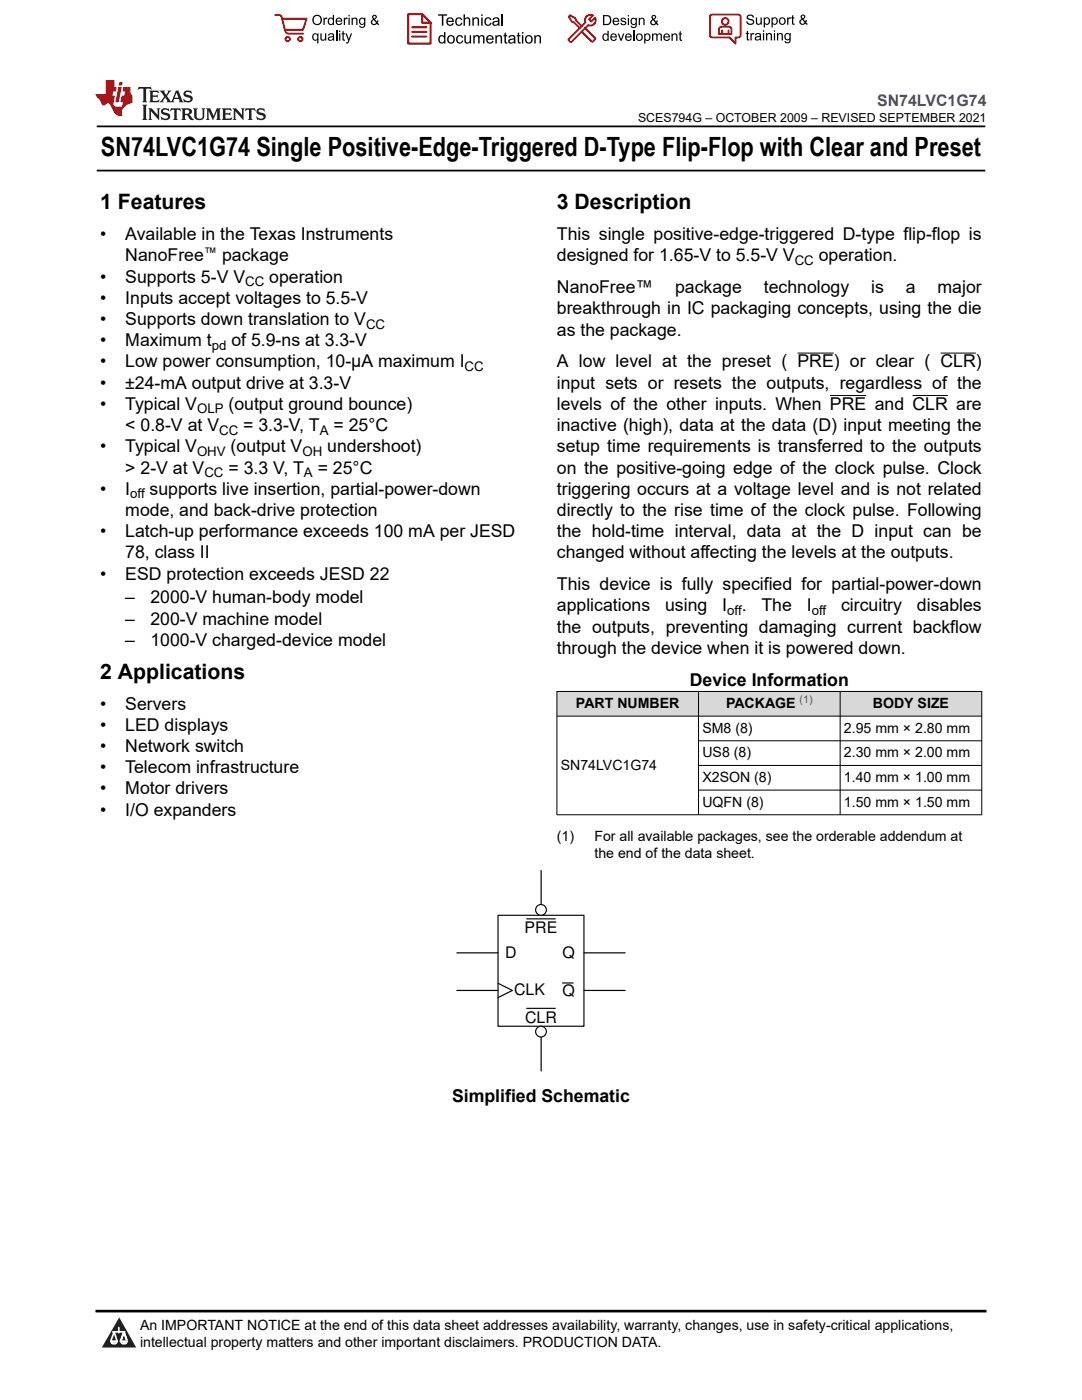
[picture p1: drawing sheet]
<svg xmlns="http://www.w3.org/2000/svg" width="216mm" height="279mm" viewBox="0 0 216 279" stroke-linecap="round" stroke-linejoin="round" font-family="sans-serif">
<path d="M19.3 25.2h177.3M19.3 34h177.3" fill="none" stroke="#000" stroke-width=".35"/>
<path d="M159.1 70.5h7.3M165.6 78.9h7.3M182.1 78.9h7M187.7 70.5h7" fill="none" stroke="#000" stroke-width=".2"/>
<g fill="#d8d8d8">
<path d="M111.1 138h84.8v4.9h-84.8z" fill-rule="evenodd"/>
<path d="M111.2 138.1h28.1v4.8h-28.1z" fill-rule="evenodd"/>
<path d="M139.4 138.1h28.2v4.8h-28.2z" fill-rule="evenodd"/>
<path d="M167.7 138.1h28.1v4.8h-28.1z" fill-rule="evenodd"/>
</g>
<path d="M111.1 138h84.9M111.1 137.9v24.8M139.4 137.9v24.8M167.6 137.9v24.8M195.9 137.9v24.8M111.1 142.9h84.9M139.4 147.8h56.6M139.4 152.8h56.6M139.4 157.7h56.6M111.1 162.6h84.9" fill="none" stroke="#000" stroke-width=".2"/>
<path d="M108 173.7v6.8M91.2 190.2h8.2M91.2 197.7h8.2M116.5 190.2h8.2M116.5 197.7h8.2M108 207v6.7" fill="none" stroke="#000" stroke-width=".24"/>
<path d="M99.4 182.7h17.1v22.1h-17.1zM105.1 183.4h5.7M112.2 196.2h2.2M105.1 201.2h5.7" fill="none" stroke="#000" stroke-width=".23"/>
<circle cx="107.9" cy="205.9" r="1.07" fill="#fff"/>
<circle cx="107.9" cy="205.9" r="1.07" fill="none" stroke="#000" stroke-width=".23"/>
<circle cx="107.9" cy="181.6" r="1.07" fill="#fff"/>
<circle cx="107.9" cy="181.6" r="1.07" fill="none" stroke="#000" stroke-width=".23"/>
<path d="M99.4 196.2l2.8 1.5-2.8 1.4" fill="none" stroke="#000" stroke-width=".24"/>
<path d="M0 0h215.9v23.8h-215.9z" fill-rule="evenodd" fill="#fff"/>
<path d="M27.7 17.4l-.2 .6 .5-.3h.6v.1v2.2l-.2 .4h1l-.2-.4v-2.2v-.1h.5l.5 .3-.1-.6zM29.8 18.1l.2 .4v1.5l-.2 .4h1.9l.1-.6a1.08 1.08 0 0 1-1.3 .2v-.7h.6l.4 .2v-.6l-.4 .2h-.6v-.6l.2-.1a1 1 0 0 1 1 .2l-.1-.5zM31.8 18.1l1 1.1-1 1.2h.9l-.2-.2 .4-.7 .5 .7-.2 .2h1.6l-.2-.2 .1-.4h1l.1 .4-.1 .2h.9l-.2-.3-.8-2h-.5l-1 2.2-.8-1.1 .9-1.1h-.8l.2 .2-.5 .7-.3-.7 .1-.2zM35.2 18.5l.4 1h-.8zM36.8 18.2a.65 .65 0 0 0-.2 .7 .65 .65 0 0 0 .6 .5l.7 .2 .1 .2a.79 .79 0 0 1-.7 .4 .79 .79 0 0 1-.7-.5l.1 .7 .2-.1a.93 .93 0 0 0 1.1 .1 .93 .93 0 0 0 .4-1 1.46 1.46 0 0 0-1.2-.6l-.1-.3a1.09 1.09 0 0 1 1.2 .2l-.2-.6-.1 .1-.6-.2zM28.4 20.9l.2 .4v2.3l-.2 .3h1l-.2-.3v-2.3l.2-.4zM29.6 21.6l.2 .4v1.6l-.2 .3h.8l-.3-.3v-1.4l1.7 1.8v-2l.2-.4h-.8l.2 .2 .1 1.1-1.2-1.3zM32.3 21.8a.65 .65 0 0 0-.2 .7 .65 .65 0 0 0 .7 .4l.6 .2 .1 .2a.79 .79 0 0 1-.7 .4 .79 .79 0 0 1-.7-.5l.1 .7 .2-.1a.93 .93 0 0 0 1.1 .1 .93 .93 0 0 0 .4-.9 1.46 1.46 0 0 0-1.2-.6l-.1-.4a1.09 1.09 0 0 1 1.2 .2l-.2-.6-.1 .1-.6-.1zM34.1 21.6l-.1 .7a.63 .63 0 0 1 .7-.4l.1 1.7-.3 .3h1l-.2-.3v-1.7a.66 .66 0 0 1 .8 .4l-.1-.7zM36.2 21.6l.2 .4v1.6l-.2 .3h.9l-.2-.2v-.7h.5l.1 .2a.79 .79 0 0 0 1.2 .6l-1-.9a.61 .61 0 0 0 .6-.6 .61 .61 0 0 0-.5-.6zM36.9 21.9h.2a.47 .47 0 0 1 .5 .1 .47 .47 0 0 1 .1 .5l-.2 .2h-.6zM38.5 21.6l.2 .2a2.27 2.27 0 0 0 .4 2 1.04 1.04 0 0 0 1.7-.7v-1.3l.2-.2h-.8l.2 .4v1.1a.6 .6 0 0 1-.6 .6 .6 .6 0 0 1-.6-.6v-1.1l.3-.4zM41.1 21.6l.2 .4v1.6l-.2 .3h.7l-.2-.3v-1.5l.9 1.9 .8-1.9v1.5l-.2 .3h1l-.3-.3v-1.6l.3-.4h-.8l-.7 1.5-.7-1.5zM44.3 21.6l.2 .4v1.6l-.2 .3h1.9l.1-.5a1.09 1.09 0 0 1-1.3 .1v-.6h.6l.4 .1v-.6l-.4 .2h-.6v-.6l.2-.1a1.01 1.01 0 0 1 1 .3l-.1-.6zM46.4 21.6l.3 .4v1.6l-.3 .3h.8l-.2-.3v-1.4l1.6 1.8v-2l.2-.4h-.7l.2 .2v1.1l-1.2-1.3zM49 21.6l-.1 .7a.63 .63 0 0 1 .8-.4v1.7l-.3 .3h1l-.2-.3v-1.7a.66 .66 0 0 1 .8 .4l-.1-.7zM51.4 21.8a.65 .65 0 0 0-.2 .7 .65 .65 0 0 0 .6 .4l.6 .2 .2 .2a.79 .79 0 0 1-.8 .4 .79 .79 0 0 1-.6-.5l.1 .7 .2-.1a.93 .93 0 0 0 1 .1 .93 .93 0 0 0 .5-.9 1.46 1.46 0 0 0-1.3-.6l-.1-.4a1.09 1.09 0 0 1 1.3 .2l-.2-.6-.2 .1-.5-.1z" fill="#231f20"/>
<path d="M21.1 16v2.8h-2.1l.1 .3 .9 1a.95 .95 0 0 0 .9 .9 .59 .59 0 0 1 .6-.4 .59 .59 0 0 1 .5 .4l.4 .8a1.59 1.59 0 0 0 2.1 1.3 1.61 1.61 0 0 1 1-2.2l1-.4-.1-1.5a1.59 1.59 0 0 1-.4-1.6h-1.4l-.2 .9h.5l-.1 .8h-.5l-.2 1v.2l.4 .1-.2 .9h-.6a.73 .73 0 0 1-1.1-.7l.3-1.5h-.5l.2-.8h.5l.2-.9h-.5v-1.4zM23.6 17.4l-.6 3h.7l.6-3zM23.8 16.4l-.1 .7h.7l.1-.7z" fill="#ed1c24"/>
<g fill="#000">
<path d="M62.3 4a1 1 0 0 1 2 0 1 1 0 0 1-2 0zM62.8 3.4a.78 .78 0 0 0-.1 1.1 .78 .78 0 0 0 1.1 .1 .78 .78 0 0 0 .1-1.1 .78 .78 0 0 0-1.1-.1z" fill-rule="evenodd"/>
<path d="M62.5 6.8l.4-.2 .4 .3v-.2h.2v2h-.2v-.7a.68 .68 0 0 1-.9-.1 .68 .68 0 0 1 0-.9zM62.6 7a.51 .51 0 0 0-.1 .6 .51 .51 0 0 0 .7 .2 .51 .51 0 0 0 .1-.7 .51 .51 0 0 0-.7-.1z" fill-rule="evenodd"/>
<path d="M64.5 3.5h.3v.3l.1-.3h.3l.1 .1-.1 .2a.32 .32 0 0 0-.3 0 .32 .32 0 0 0-.1 .4v.8h-.3z" fill-rule="evenodd"/>
<path d="M63.9 6.7h.3v.8a.36 .36 0 0 0 .3 .4 .36 .36 0 0 0 .4-.5v-.7h.2v1.4h-.2v-.2a.51 .51 0 0 1-.6 .2 .51 .51 0 0 1-.4-.5z" fill-rule="evenodd"/>
<path d="M65.6 3.7l.4-.2 .4 .2v-.7h.3v2h-.3v-.2a.7 .7 0 0 1-1-.1 .7 .7 0 0 1 .2-1zM65.8 3.8a.51 .51 0 0 0-.1 .7 .51 .51 0 0 0 .6 .2 .51 .51 0 0 0 .1-.7 .51 .51 0 0 0-.6-.2z" fill-rule="evenodd"/>
<path d="M65.6 6.8a.66 .66 0 0 1 .8-.1 .66 .66 0 0 1 .3 .8v.6h-.2l-.1-.2a.52 .52 0 0 1-.7 .2 .52 .52 0 0 1-.2-.6l.3-.2a.42 .42 0 0 0 .6-.3l-.3-.2-.3 .1-.1 .2h-.3zM65.7 7.6a.35 .35 0 0 0 .3 .4 .35 .35 0 0 0 .4-.4v-.2z" fill-rule="evenodd"/>
<path d="M67.7 6.1h.2v.3h-.2zM67.7 6.7h.2v1.4h-.2z" fill-rule="evenodd"/>
<path d="M67.1 3.7a.68 .68 0 0 1 .9-.1 .68 .68 0 0 1 .3 .7h-1.1a.42 .42 0 0 0 .3 .5 .42 .42 0 0 0 .5-.3h.3a.73 .73 0 0 1-1.1 .4 .73 .73 0 0 1-.1-1.2zM67.4 3.8l-.2 .3h.8l-.2-.4z" fill-rule="evenodd"/>
<path d="M68.6 3.5h.2v.3l.2-.3h.3l.1 .1-.1 .2a.32 .32 0 0 0-.4 0 .32 .32 0 0 0-.1 .4v.8h-.2z" fill-rule="evenodd"/>
<path d="M68.3 6.3l.3-.1v.5h.2v.1h-.2v.9l.3 .4a.36 .36 0 0 1-.4 0 .36 .36 0 0 1-.2-.4v-.9h-.1v-.1h.1z" fill-rule="evenodd"/>
<path d="M68.9 6.7h.3l.4 1.1 .4-1.1h.3l-.6 1.4a.51 .51 0 0 1-.6 .6l-.1-.3h.3l.2-.3z" fill-rule="evenodd"/>
<path d="M69.5 3h.3v.3h-.3zM69.5 3.5h.3v1.5h-.3z" fill-rule="evenodd"/>
<path d="M70.2 3.5h.2v.2a.52 .52 0 0 1 .6-.2 .52 .52 0 0 1 .3 .6v.9h-.2v-.9a.34 .34 0 0 0-.3-.4 .34 .34 0 0 0-.4 .3v1h-.2z" fill-rule="evenodd"/>
<path d="M71.8 3.7l.4-.2 .5 .2v-.2h.2v1.3a.64 .64 0 0 1-.5 .8 .64 .64 0 0 1-.7-.5h.2a.41 .41 0 0 0 .5 .2 .41 .41 0 0 0 .2-.5 .69 .69 0 0 1-.9-.1 .69 .69 0 0 1 .1-1zM72 3.8a.5 .5 0 0 0-.1 .7 .5 .5 0 0 0 .7 .1 .5 .5 0 0 0 .1-.6 .5 .5 0 0 0-.7-.2z" fill-rule="evenodd"/>
<path d="M74.4 3.1a.47 .47 0 0 1 .7 .1 .47 .47 0 0 1-.3 .7l.4 .4 .1-.3 .2 .1-.1 .4 .3 .3-.2 .2-.3-.3a.63 .63 0 0 1-1 .1 .63 .63 0 0 1 .3-1l-.3-.4zM74.5 3.4a.27 .27 0 0 0 .5 0 .27 .27 0 0 0-.5 0zM74.4 4.1a.4 .4 0 0 0 0 .6 .4 .4 0 0 0 .6-.1l-.4-.6z" fill-rule="evenodd"/>
<path d="M87.4 2.9h1.8v.2h-.7v2h-.3v-2h-.8z" fill-rule="evenodd"/>
<path d="M87.6 7.2l.5-.2 .5 .2v-.8h.3v2.3h-.3v-.2a.76 .76 0 0 1-1-.1 .76 .76 0 0 1-.1-1zM87.9 7.4a.58 .58 0 0 0-.2 .7 .58 .58 0 0 0 .8 .2 .58 .58 0 0 0 .1-.7 .58 .58 0 0 0-.7-.2z" fill-rule="evenodd"/>
<path d="M89.5 7.2a.81 .81 0 0 1 1.1 .1 .81 .81 0 0 1-.2 1.2 .81 .81 0 0 1-1.1-.2l-.1-.7zM89.6 7.4a.57 .57 0 0 0 0 .8 .57 .57 0 0 0 .8 0 .57 .57 0 0 0 0-.7 .57 .57 0 0 0-.8-.1z" fill-rule="evenodd"/>
<path d="M89.3 3.7a.77 .77 0 0 1 .9-.2 .77 .77 0 0 1 .4 .9h-1.3a.48 .48 0 0 0 .4 .5 .48 .48 0 0 0 .6-.3h.3a.83 .83 0 0 1-1.3 .4 .83 .83 0 0 1 0-1.3zM89.5 3.8l-.2 .4h1l-.3-.5z" fill-rule="evenodd"/>
<path d="M91 3.7a.7 .7 0 0 1 1.2 .3h-.2a.45 .45 0 0 0-.6-.3 .45 .45 0 0 0-.3 .6 .45 .45 0 0 0 .3 .6 .45 .45 0 0 0 .6-.4l.3 .1a.76 .76 0 0 1-1.1 .5 .76 .76 0 0 1-.3-1.1z" fill-rule="evenodd"/>
<path d="M91.2 7.2a.7 .7 0 0 1 1.2 .3l-.3 .1a.45 .45 0 0 0-.5-.4 .45 .45 0 0 0-.3 .7 .45 .45 0 0 0 .3 .6 .45 .45 0 0 0 .6-.4h.2a.76 .76 0 0 1-1 .5 .76 .76 0 0 1-.4-1.1z" fill-rule="evenodd"/>
<path d="M92.5 2.9h.3v.8a.59 .59 0 0 1 .7-.2 .59 .59 0 0 1 .3 .6v1h-.2v-1a.4 .4 0 0 0-.5-.4 .4 .4 0 0 0-.3 .5v.9h-.3z" fill-rule="evenodd"/>
<path d="M92.7 7h.2v.9a.41 .41 0 0 0 .5 .6 .41 .41 0 0 0 .3-.6v-.9h.3v1.7h-.3v-.3a.58 .58 0 0 1-.7 .3 .58 .58 0 0 1-.3-.7z" fill-rule="evenodd"/>
<path d="M94.3 3.5h.2v.2a.59 .59 0 0 1 .7-.2 .59 .59 0 0 1 .4 .6v1h-.3v-1a.41 .41 0 0 0-.4-.4 .41 .41 0 0 0-.4 .5v.9h-.2z" fill-rule="evenodd"/>
<path d="M94.4 7h.3v.3a.56 .56 0 0 1 1 0 .54 .54 0 0 1 .6-.3 .54 .54 0 0 1 .4 .5v1.2h-.3v-1.1a.34 .34 0 0 0-.3-.4 .34 .34 0 0 0-.4 .3v1.2h-.3v-1.1a.38 .38 0 0 0-.5-.3 .38 .38 0 0 0-.2 .5v.9h-.3z" fill-rule="evenodd"/>
<path d="M96 2.9h.3v.3h-.3zM96 3.5h.3v1.6h-.3z" fill-rule="evenodd"/>
<path d="M96.8 3.7a.7 .7 0 0 1 1.3 .3h-.3a.45 .45 0 0 0-.6-.3 .45 .45 0 0 0-.3 .6 .45 .45 0 0 0 .3 .6 .45 .45 0 0 0 .6-.4l.3 .1a.76 .76 0 0 1-1.1 .5 .76 .76 0 0 1-.3-1.1z" fill-rule="evenodd"/>
<path d="M97.2 7.2a.77 .77 0 0 1 .9-.1 .77 .77 0 0 1 .4 .8h-1.2a.48 .48 0 0 0 .3 .6 .48 .48 0 0 0 .6-.4l.3 .1a.83 .83 0 0 1-1.3 .3 .83 .83 0 0 1 0-1.3zM97.4 7.4l-.1 .3h.9l-.2-.4z" fill-rule="evenodd"/>
<path d="M98.8 7h.3v.3a.59 .59 0 0 1 .7-.3 .59 .59 0 0 1 .4 .7v1h-.3v-1a.41 .41 0 0 0-.5-.5 .41 .41 0 0 0-.3 .6v.9h-.3z" fill-rule="evenodd"/>
<path d="M98.4 3.7a.74 .74 0 0 1 1-.2 .74 .74 0 0 1 .3 .9v.7h-.3v-.2a.59 .59 0 0 1-.8 .3 .59 .59 0 0 1-.3-.8l1.1-.3a.42 .42 0 0 0-.4-.4 .42 .42 0 0 0-.5 .3h-.2zM98.6 4.5a.36 .36 0 0 0 .2 .5 .36 .36 0 0 0 .5-.2l.1-.5z" fill-rule="evenodd"/>
<path d="M100.7 6.6l.2-.1v.5h.3v.2h-.3v1l.1 .2h.2l.1 .3a.41 .41 0 0 1-.5-.1 .41 .41 0 0 1-.1-.4v-1h-.2v-.2h.2z" fill-rule="evenodd"/>
<path d="M101.6 7.2a.74 .74 0 0 1 .9-.2 .74 .74 0 0 1 .3 1l.1 .7h-.3v-.2a.59 .59 0 0 1-.8 .2 .59 .59 0 0 1-.3-.8l1-.3a.42 .42 0 0 0-.3-.4 .42 .42 0 0 0-.5 .3h-.3zM101.8 8.1a.36 .36 0 0 0 .1 .5 .36 .36 0 0 0 .5-.3l.2-.4z" fill-rule="evenodd"/>
<path d="M103.3 6.6l.3-.1v.5h.3v.2h-.3v1l.1 .2h.2v.3a.41 .41 0 0 1-.5-.1 .41 .41 0 0 1-.1-.4v-1h-.2v-.2h.2z" fill-rule="evenodd"/>
<path d="M104.1 6.4h.3v.3h-.3zM104.1 7h.3v1.7h-.3z" fill-rule="evenodd"/>
<path d="M105 7.2a.81 .81 0 0 1 1.1 .1 .81 .81 0 0 1-.1 1.2 .81 .81 0 0 1-1.2-.2v-.7zM105.2 7.4a.57 .57 0 0 0-.1 .8 .57 .57 0 0 0 .8 0 .57 .57 0 0 0 0-.7 .57 .57 0 0 0-.7-.1z" fill-rule="evenodd"/>
<path d="M106.6 7h.3v.3a.59 .59 0 0 1 .7-.3 .59 .59 0 0 1 .4 .7v1h-.3v-1a.41 .41 0 0 0-.5-.5 .41 .41 0 0 0-.3 .6v.9h-.3z" fill-rule="evenodd"/>
<path d="M120.3 3h.7a1 1 0 0 1 1 1 1 1 0 0 1-1 1h-.7zM120.6 3.2v1.6h.4a.77 .77 0 0 0 .7-.8 .77 .77 0 0 0-.7-.8z" fill-rule="evenodd"/>
<path d="M120.4 6.9l.4-.2 .4 .2v-.8h.3v2h-.3v-.1a.7 .7 0 0 1-.9-.2 .7 .7 0 0 1 .1-.9zM120.6 7a.51 .51 0 0 0-.1 .7 .51 .51 0 0 0 .6 .1 .51 .51 0 0 0 .1-.6 .51 .51 0 0 0-.6-.2z" fill-rule="evenodd"/>
<path d="M122 6.9a.68 .68 0 0 1 .8-.2 .68 .68 0 0 1 .3 .8h-1.1a.42 .42 0 0 0 .3 .5 .42 .42 0 0 0 .5-.3h.3a.73 .73 0 0 1-1.1 .3 .73 .73 0 0 1 0-1.1zM122.2 7l-.2 .3h.8l-.2-.4z" fill-rule="evenodd"/>
<path d="M122.4 3.7a.68 .68 0 0 1 .8-.1 .68 .68 0 0 1 .4 .8h-1.1a.42 .42 0 0 0 .3 .4 .42 .42 0 0 0 .5-.3l.3 .1a.73 .73 0 0 1-1.2 .3 .73 .73 0 0 1 0-1.2zM122.6 3.8l-.1 .3h.8l-.2-.3z" fill-rule="evenodd"/>
<path d="M123.9 3.7l.1-.1a.62 .62 0 0 1 .9 .3l-.2 .1a.29 .29 0 0 0-.3-.3 .29 .29 0 0 0-.3 .3l.1 .1a.58 .58 0 0 1 .6 .1 .58 .58 0 0 1 .1 .6 .67 .67 0 0 1-1.1-.2l.2-.1a.33 .33 0 0 0 .4 .4 .33 .33 0 0 0 .3-.4 .71 .71 0 0 1-.9-.6z" fill-rule="evenodd"/>
<path d="M123.3 6.7h.2l.4 1.2 .4-1.2h.3l-.6 1.4h-.2z" fill-rule="evenodd"/>
<path d="M125.3 3h.2v.3h-.2zM125.3 3.6h.2v1.4h-.2z" fill-rule="evenodd"/>
<path d="M124.9 6.9a.68 .68 0 0 1 .8-.2 .68 .68 0 0 1 .4 .8h-1.1a.42 .42 0 0 0 .3 .5 .42 .42 0 0 0 .5-.3h.3a.73 .73 0 0 1-1.2 .3 .73 .73 0 0 1 0-1.1zM125.1 7l-.1 .3h.8l-.2-.4z" fill-rule="evenodd"/>
<path d="M126 3.7l.4-.2 .4 .2v-.1h.3v1.2a.64 .64 0 0 1-.5 .8 .64 .64 0 0 1-.8-.5l.3 .1a.41 .41 0 0 0 .5 .2 .41 .41 0 0 0 .2-.6 .69 .69 0 0 1-.9-.1 .69 .69 0 0 1 .1-1zM126.2 3.9a.5 .5 0 0 0-.1 .6 .5 .5 0 0 0 .6 .2 .5 .5 0 0 0 .2-.7 .5 .5 0 0 0-.7-.1z" fill-rule="evenodd"/>
<path d="M126.9 7.4a.73 .73 0 0 1 1.4 0 .73 .73 0 0 1-1.4 0zM127.3 7a.5 .5 0 0 0-.1 .7 .5 .5 0 0 0 .7 0 .5 .5 0 0 0 0-.6 .5 .5 0 0 0-.6-.1z" fill-rule="evenodd"/>
<path d="M127.5 3.6h.2v.2a.52 .52 0 0 1 .6-.3 .52 .52 0 0 1 .3 .6v.9h-.2v-.9a.34 .34 0 0 0-.3-.4 .34 .34 0 0 0-.4 .3v1h-.2z" fill-rule="evenodd"/>
<path d="M128.5 6.7h.3v.2a.67 .67 0 0 1 .9 0 .67 .67 0 0 1 0 .9 .55 .55 0 0 1-.9 .2v.7h-.3zM128.9 7a.5 .5 0 0 0-.1 .7 .5 .5 0 0 0 .6 .1 .5 .5 0 0 0 .2-.6 .5 .5 0 0 0-.7-.2z" fill-rule="evenodd"/>
<path d="M130.1 6.7h.2v.2a.49 .49 0 0 1 .9 0l.4-.2a.42 .42 0 0 1 .5 .4v1h-.3v-.9a.3 .3 0 0 0-.2-.3 .3 .3 0 0 0-.4 .2v1h-.2v-.9a.33 .33 0 0 0-.5-.3 .33 .33 0 0 0-.2 .5v.7h-.2z" fill-rule="evenodd"/>
<path d="M130.1 3.1a.47 .47 0 0 1 .8 .1 .47 .47 0 0 1-.3 .7l.3 .4 .1-.2h.3l-.2 .5 .3 .3-.2 .2-.3-.3a.63 .63 0 0 1-1 .1 .63 .63 0 0 1 .3-1l-.2-.5zM130.2 3.5a.27 .27 0 0 0 .5 0 .27 .27 0 0 0-.5 0zM130.2 4.1a.4 .4 0 0 0 0 .7 .4 .4 0 0 0 .6-.2l-.5-.6z" fill-rule="evenodd"/>
<path d="M132.5 6.9a.68 .68 0 0 1 .9-.2 .68 .68 0 0 1 .3 .8h-1.1a.42 .42 0 0 0 .3 .5 .42 .42 0 0 0 .5-.3h.3a.73 .73 0 0 1-1.1 .3 .73 .73 0 0 1-.1-1.1zM132.7 7l-.1 .3h.8l-.2-.4z" fill-rule="evenodd"/>
<path d="M134 6.7h.2v.2a.52 .52 0 0 1 .6-.2 .52 .52 0 0 1 .4 .6v.8h-.3v-.8a.34 .34 0 0 0-.2-.4 .34 .34 0 0 0-.4 .2l-.1 1h-.2z" fill-rule="evenodd"/>
<path d="M135.6 6.3l.2-.1v.5h.3v.2h-.3v.8l.3 .4a.36 .36 0 0 1-.4 0 .36 .36 0 0 1-.1-.4v-.8h-.2v-.2h.2z" fill-rule="evenodd"/>
<path d="M149.2 3a.8 .8 0 0 1 1.2 .5h-.2a.44 .44 0 0 0-.5-.4 .44 .44 0 0 0-.4 .5l.2 .1a.9 .9 0 0 1 1 .8 .84 .84 0 0 1-.9 .5 .84 .84 0 0 1-.7-.7h.3a.52 .52 0 0 0 .5 .5 .52 .52 0 0 0 .5-.6l-.2-.1a.85 .85 0 0 1-1-.8z" fill-rule="evenodd"/>
<path d="M149 6.3l.3-.2v.5h.2v.2h-.2v.9l.2 .4a.36 .36 0 0 1-.4-.1 .36 .36 0 0 1-.1-.4v-.8h-.2v-.2h.2z" fill-rule="evenodd"/>
<path d="M149.7 6.6h.3v.2l.1-.2h.3l.1 .1-.1 .2a.32 .32 0 0 0-.3 0 .32 .32 0 0 0-.1 .4v.8h-.3z" fill-rule="evenodd"/>
<path d="M150.7 6.8a.66 .66 0 0 1 .9-.2 .66 .66 0 0 1 .3 .9v.6h-.2l-.1-.2a.52 .52 0 0 1-.7 .2 .52 .52 0 0 1-.2-.7l.2-.1a.42 .42 0 0 0 .7-.3l-.3-.2h-.3l-.1 .3-.3-.1zM150.9 7.5a.35 .35 0 0 0 .3 .5 .35 .35 0 0 0 .4-.4v-.3z" fill-rule="evenodd"/>
<path d="M150.8 3.5h.3v.8a.36 .36 0 0 0 .3 .5 .36 .36 0 0 0 .4-.5v-.8h.2v1.4h-.2v-.2a.51 .51 0 0 1-.6 .3 .51 .51 0 0 1-.4-.6z" fill-rule="evenodd"/>
<path d="M152.2 6.1h.3v.2h-.3zM152.2 6.6h.3v1.5h-.3z" fill-rule="evenodd"/>
<path d="M152.4 3.5h.2v.2a.67 .67 0 0 1 .9 0 .67 .67 0 0 1 .1 .9 .55 .55 0 0 1-1 .2v.7h-.2zM152.7 3.8a.5 .5 0 0 0-.1 .7 .5 .5 0 0 0 .7 .1 .5 .5 0 0 0 .1-.6 .5 .5 0 0 0-.7-.2z" fill-rule="evenodd"/>
<path d="M152.9 6.6h.2v.2a.52 .52 0 0 1 .6-.2 .52 .52 0 0 1 .3 .6v.9h-.2v-.9a.34 .34 0 0 0-.3-.4 .34 .34 0 0 0-.4 .2v1.1h-.2z" fill-rule="evenodd"/>
<path d="M153.9 3.5h.3v.2a.67 .67 0 0 1 .9 0 .67 .67 0 0 1 0 .9 .55 .55 0 0 1-.9 .2v.7h-.3zM154.3 3.8a.5 .5 0 0 0-.1 .7 .5 .5 0 0 0 .6 .1 .5 .5 0 0 0 .2-.6 .5 .5 0 0 0-.7-.2z" fill-rule="evenodd"/>
<path d="M154.4 6.1h.3v.2h-.3zM154.4 6.6h.3v1.5h-.3z" fill-rule="evenodd"/>
<path d="M155 6.6h.3v.2a.52 .52 0 0 1 .6-.2 .52 .52 0 0 1 .3 .6v.9h-.2v-.9a.34 .34 0 0 0-.3-.4 .34 .34 0 0 0-.4 .2v1.1h-.3z" fill-rule="evenodd"/>
<path d="M155.4 4.2a.75 .75 0 0 1 1.5 0 .75 .75 0 0 1-1.5 0zM155.8 3.8a.5 .5 0 0 0-.1 .7 .5 .5 0 0 0 .8 0 .5 .5 0 0 0 0-.7 .5 .5 0 0 0-.7 0z" fill-rule="evenodd"/>
<path d="M156.7 6.8l.4-.2 .5 .2v-.2h.2v1.3a.64 .64 0 0 1-.5 .7 .64 .64 0 0 1-.8-.4h.3a.41 .41 0 0 0 .5 .2 .41 .41 0 0 0 .2-.5 .69 .69 0 0 1-.9-.1 .69 .69 0 0 1 .1-1zM156.9 6.9a.5 .5 0 0 0-.1 .7 .5 .5 0 0 0 .6 .1 .5 .5 0 0 0 .2-.7 .5 .5 0 0 0-.7-.1z" fill-rule="evenodd"/>
<path d="M157.1 3.5h.2v.2l.1-.2h.3h.2l-.1 .3a.32 .32 0 0 0-.4 0 .32 .32 0 0 0-.1 .4v.7h-.2z" fill-rule="evenodd"/>
<path d="M158 3.1l.3-.1v.5h.2v.2h-.2v.8l.3 .4a.36 .36 0 0 1-.4 0 .36 .36 0 0 1-.2-.4v-.8h-.1v-.2h.1z" fill-rule="evenodd"/>
<path d="M159.9 3a.47 .47 0 0 1 .7 .1 .47 .47 0 0 1-.3 .7l.4 .5 .1-.3h.2l-.1 .5 .3 .3-.2 .2-.3-.3a.63 .63 0 0 1-1 .1 .63 .63 0 0 1 .3-1l-.3-.5zM160 3.4a.27 .27 0 0 0 .5 0 .27 .27 0 0 0-.5 0zM159.9 4.1a.4 .4 0 0 0 0 .6 .4 .4 0 0 0 .6-.2l-.4-.6z" fill-rule="evenodd"/>
</g>
<path d="M67.2 6.1v2M126.5 6.1v2" fill="none" stroke="#000" stroke-width=".25"/>
<g fill="none" stroke="#de0000" stroke-width=".37">
<path d="M54.9 3h.9a1.19 1.19 0 0 1 .6 1.2l.6 2.1a.85 .85 0 0 0 1 .4h2.5M56.3 3.7h4.9l-.7 2.2h-3.6M116.1 5.2l-1.2-1.1-.1-.5-1-.6-.3 .3 .6 1 .5 .2 1.1 1.1M116.8 5.6l1.9 2v.3l-.4 .4h-.3l-1.9-2zM116.8 5.6l.6-.6a1.07 1.07 0 0 0 1.2-.2 1.07 1.07 0 0 0 .1-1.3l-.7 .8-.5-.4 .8-.8a1.07 1.07 0 0 0-1.2 .2 1.07 1.07 0 0 0-.3 1.2l-3.3 3.3v.3l.3 .3h.2l2.1-2.1M141.7 3.1l.4-.2h5.3l.3 .2 .1 3.9-.2 .4-.8 .1v1.2l-1.3-1.2h-3.4l-.4-.2zM143.5 5.6l.5-.3 1.7 .1 .2 .5v.9h-2.4zM144 6.1v.7M145.4 6.1v.7"/>
<circle cx="57.4" cy="7.8" r=".44"/>
<circle cx="59.9" cy="7.8" r=".44"/>
<circle cx="144.7" cy="4.3" r=".67"/>
</g>
<path d="M100.2 2.9v2.2" fill="none" stroke="#000" stroke-width=".28"/>
<path d="M81.4 2.8h2.8v1.7h1.7v4.2h-4.5zM82.3 6.4h2.8M82.3 5.4h2.8M82.3 7.3h2.8M84.2 2.8l1.7 1.7" fill="none" stroke="#de0000" stroke-width=".42"/>
<path d="M0 261.4h215.9v18h-215.9z" fill-rule="evenodd" fill="#fff"/>
<path d="M23.8 262.9l3.4 6h-6.9z" fill="#231f20"/>
<path d="M22.1 267.7h1.3l-.4 .5h-.3a.55 .55 0 0 1-.6-.5z" fill-rule="evenodd" fill="#fff"/>
<path d="M22.1 267.7h1.3l-.4 .5h-.3a.55 .55 0 0 1-.6-.5z" fill="none" stroke="#231f20" stroke-width=".34"/>
<path d="M22.1 267.7h1.3l-.4 .5h-.5zM22.6 265.8h.1M22.6 265.8h2.3zM23.7 265.9h.1M23.7 264.9v1zM24 267.7h.1" fill="none" stroke="#fff" stroke-width=".34"/>
<path d="M24.7 265.8l-.7 1.9z" fill="#fff"/>
<path d="M24.7 265.8l-.7 1.9z" fill="none" stroke="#fff" stroke-width=".34"/>
<path d="M24.7 265.8l.7 1.9z" fill="#fff"/>
<path d="M24.7 265.8l.7 1.9zM25.3 267.7h.1" fill="none" stroke="#fff" stroke-width=".34"/>
<path d="M22.8 265.8l-.7 1.9z" fill="#fff"/>
<path d="M22.8 265.8l-.7 1.9z" fill="none" stroke="#fff" stroke-width=".34"/>
<path d="M22.8 265.8l.6 1.9z" fill="#fff"/>
<path d="M22.8 265.8l.6 1.9z" fill="none" stroke="#fff" stroke-width=".34"/>
<path d="M24.1 267.7h1.3a.65 .65 0 0 1-.6 .5 .65 .65 0 0 1-.7-.5z" fill-rule="evenodd" fill="#fff"/>
<path d="M24.1 267.7h1.3a.65 .65 0 0 1-.6 .5 .65 .65 0 0 1-.7-.5z" fill="none" stroke="#231f20" stroke-width=".34"/>
<path d="M24 267.7h.1M24.1 267.7h1.3l-.4 .5h-.5z" fill="none" stroke="#fff" stroke-width=".34"/>
<path d="M19 261.7h177.8" fill="none" stroke="#000" stroke-width=".53"/>
<text font-size="5.3" x="20.1" y="31.2">SN74LVC1G74 Single Positive-Edge-Triggered D-Type Flip-Flop with Clear and Preset</text>
<g font-size="4.2">
<text x="20" y="41.8">1 Features</text>
<text x="111.1" y="41.8">3 Description</text>
<text x="20" y="135.5">2 Applications</text>
</g>
<g font-size="3.5">
<text x="20" y="47.9">•</text>
<text x="25" y="47.9">Available in the Texas Instruments</text>
<text x="111.1" y="47.9">This single positive-edge-triggered D-type flip-flop is</text>
<text x="25" y="52.2">NanoFree</text>
<text x="44.3" y="52.2">package</text>
<text x="111.1" y="52.2">designed for 1.65-V to 5.5-V V</text>
<text x="163.4" y="52.2">operation.</text>
<text x="20" y="56.4">•</text>
<text x="25" y="56.4">Supports 5-V V</text>
<text x="53.7" y="56.4">operation</text>
<text x="111.1" y="58.5">NanoFree™</text>
<text x="134.7" y="58.5">package</text>
<text x="152.4" y="58.5">technology</text>
<text x="173.8" y="58.5">is</text>
<text x="180.8" y="58.5">a</text>
<text x="187.1" y="58.5">major</text>
<text x="20" y="60.6">•</text>
<text x="20" y="64.9">•</text>
<text x="25" y="60.6">Inputs accept voltages to 5.5-V</text>
<text x="25" y="64.9">Supports down translation to V</text>
<text x="111.1" y="62.8">breakthrough in IC packaging concepts, using the die</text>
<text x="20" y="69.1">•</text>
<text x="25" y="69.1">Maximum t</text>
<text x="46.2" y="69.1">of 5.9-ns at 3.3-V</text>
<text x="111.1" y="67">as the package.</text>
<text x="20" y="77.6">•</text>
<text x="20" y="73.3">•</text>
<text x="25" y="77.6">±24-mA output drive at 3.3-V</text>
<text x="25" y="73.3">Low power consumption, 10-µA maximum I</text>
<text x="111.1" y="77.6">input sets or resets the outputs, regardless of the</text>
<text x="111.1" y="73.3">A low level at the preset ( PRE) or clear ( CLR)</text>
<text x="20" y="81.8">•</text>
<text x="25" y="81.8">Typical V</text>
<text x="45.6" y="81.8">(output ground bounce)</text>
<text x="111.1" y="81.8">levels of the other inputs. When PRE and CLR are</text>
<text x="25" y="86">&lt; 0.8-V at V</text>
<text x="48.5" y="86">= 3.3-V, T</text>
<text x="66.5" y="86">= 25°C</text>
<text x="111.1" y="86">inactive (high), data at the data (D) input meeting the</text>
<text x="20" y="90.3">•</text>
<text x="25" y="90.3">Typical V</text>
<text x="25" y="94.5">&gt; 2-V at V</text>
<text x="45.6" y="94.5">= 3.3 V, T</text>
<text x="46" y="90.3">(output V</text>
<text x="63.4" y="94.5">= 25°C</text>
<text x="65.3" y="90.3">undershoot)</text>
<text x="111.1" y="90.3">setup time requirements is transferred to the outputs</text>
<text x="111.1" y="94.5">on the positive-going edge of the clock pulse. Clock</text>
<text x="20" y="98.7">•</text>
<text x="25" y="98.7">I</text>
<text x="29.9" y="98.7">supports live insertion, partial-power-down</text>
<text x="111.1" y="98.7">triggering occurs at a voltage level and is not related</text>
<text x="20" y="107.2">•</text>
<text x="25" y="103">mode, and back-drive protection</text>
<text x="25" y="107.2">Latch-up performance exceeds 100 mA per JESD</text>
<text x="111.1" y="103">directly to the rise time of the clock pulse. Following</text>
<text x="111.1" y="107.2">the hold-time interval, data at the D input can be</text>
<text x="25" y="111.4">78, class II</text>
<text x="111.1" y="111.4">changed without affecting the levels at the outputs.</text>
<text x="20" y="115.7">•</text>
<text x="25" y="115.7">ESD protection exceeds JESD 22</text>
<text x="111.1" y="117.8">This device is fully specified for partial-power-down</text>
<text x="25" y="120.4">–</text>
<text x="25" y="124.7">–</text>
<text x="30" y="120.4">2000-V human-body model</text>
<text x="30" y="124.7">200-V machine model</text>
<text x="111.1" y="122">applications</text>
<text x="132.7" y="122">using</text>
<text x="144.1" y="122">I</text>
<text x="148" y="122">.</text>
<text x="152" y="122">The</text>
<text x="161" y="122">I</text>
<text x="167.8" y="122">circuitry</text>
<text x="183" y="122">disables</text>
<text x="25" y="128.9">–</text>
<text x="30" y="128.9">1000-V charged-device model</text>
<text x="111.1" y="126.3">the outputs, preventing damaging current backflow</text>
<text x="111.1" y="130.5">through the device when it is powered down.</text>
<text x="137.6" y="136.8">Device Information</text>
<text x="20" y="141.6">•</text>
<text x="25" y="141.6">Servers</text>
<text x="20" y="145.8">•</text>
<text x="25" y="145.8">LED displays</text>
<text x="20" y="150.1">•</text>
<text x="20" y="154.3">•</text>
<text x="25" y="150.1">Network switch</text>
<text x="25" y="154.3">Telecom infrastructure</text>
<text x="20" y="158.5">•</text>
<text x="25" y="158.5">Motor drivers</text>
<text x="20" y="162.8">•</text>
<text x="25" y="162.8">I/O expanders</text>
<text x="90.2" y="219.9">Simplified Schematic</text>
</g>
<text font-size="3.2" fill="#00f" x="175" y="21.1">SN74LVC1G74</text>
<g font-size="3.2">
<text x="100.8" y="191.2">D</text>
<text x="104.7" y="186.2">PRE</text>
<text x="112.2" y="191.2">Q</text>
<text x="102.6" y="198.6">CLK</text>
<text x="112.2" y="198.9">Q</text>
<text x="104.8" y="204.1">CLR</text>
</g>
<g font-size="2.8">
<text x="114.9" y="141.3">PART NUMBER</text>
<text x="144.9" y="141.3">PACKAGE</text>
<text x="174.2" y="141.3">BODY SIZE</text>
<text x="140.2" y="146.2">SM8 (8)</text>
<text x="168.4" y="146.2">2.95 mm × 2.80 mm</text>
<text x="111.9" y="153.6">SN74LVC1G74</text>
<text x="140.2" y="151.1">US8 (8)</text>
<text x="168.4" y="151.1">2.30 mm × 2.00 mm</text>
<text x="140.2" y="156">X2SON (8)</text>
<text x="140.2" y="161">UQFN (8)</text>
<text x="168.4" y="156">1.40 mm × 1.00 mm</text>
<text x="168.4" y="161">1.50 mm × 1.50 mm</text>
<text x="111.1" y="167.8">(1)</text>
<text x="118.6" y="167.8">For all available packages, see the orderable addendum at</text>
<text x="118.6" y="171.1">the end of the data sheet.</text>
<text x="27.9" y="265.5">An IMPORTANT NOTICE at the end of this data sheet addresses availability, warranty, changes, use in safety-critical applications,</text>
<text x="27.9" y="268.9">intellectual property matters and other important disclaimers. PRODUCTION DATA.</text>
</g>
<g font-size="2.6">
<text x="40.7" y="51.3">™</text>
<text x="158.6" y="52.9">CC</text>
<text x="48.9" y="57.1">CC</text>
<text x="73" y="65.6">CC</text>
<text x="42.2" y="69.8">pd</text>
<text x="92.7" y="74">CC</text>
<text x="39.3" y="82.5">OLP</text>
<text x="43.7" y="86.7">CC</text>
<text x="63.8" y="86.7">A</text>
<text x="39.3" y="91">OHV</text>
<text x="40.8" y="95.2">CC</text>
<text x="60.3" y="91">OH</text>
<text x="60.7" y="95.2">A</text>
<text x="26" y="99.4">off</text>
<text x="145.1" y="122.7">off</text>
<text x="162" y="122.7">off</text>
</g>
<text font-size="2.5" x="127.3" y="24.3">SCES794G – OCTOBER 2009 – REVISED SEPTEMBER 2021</text>
<text font-size="2.1" fill="#00f" x="159.6" y="140.3">(1)</text>
</svg>
